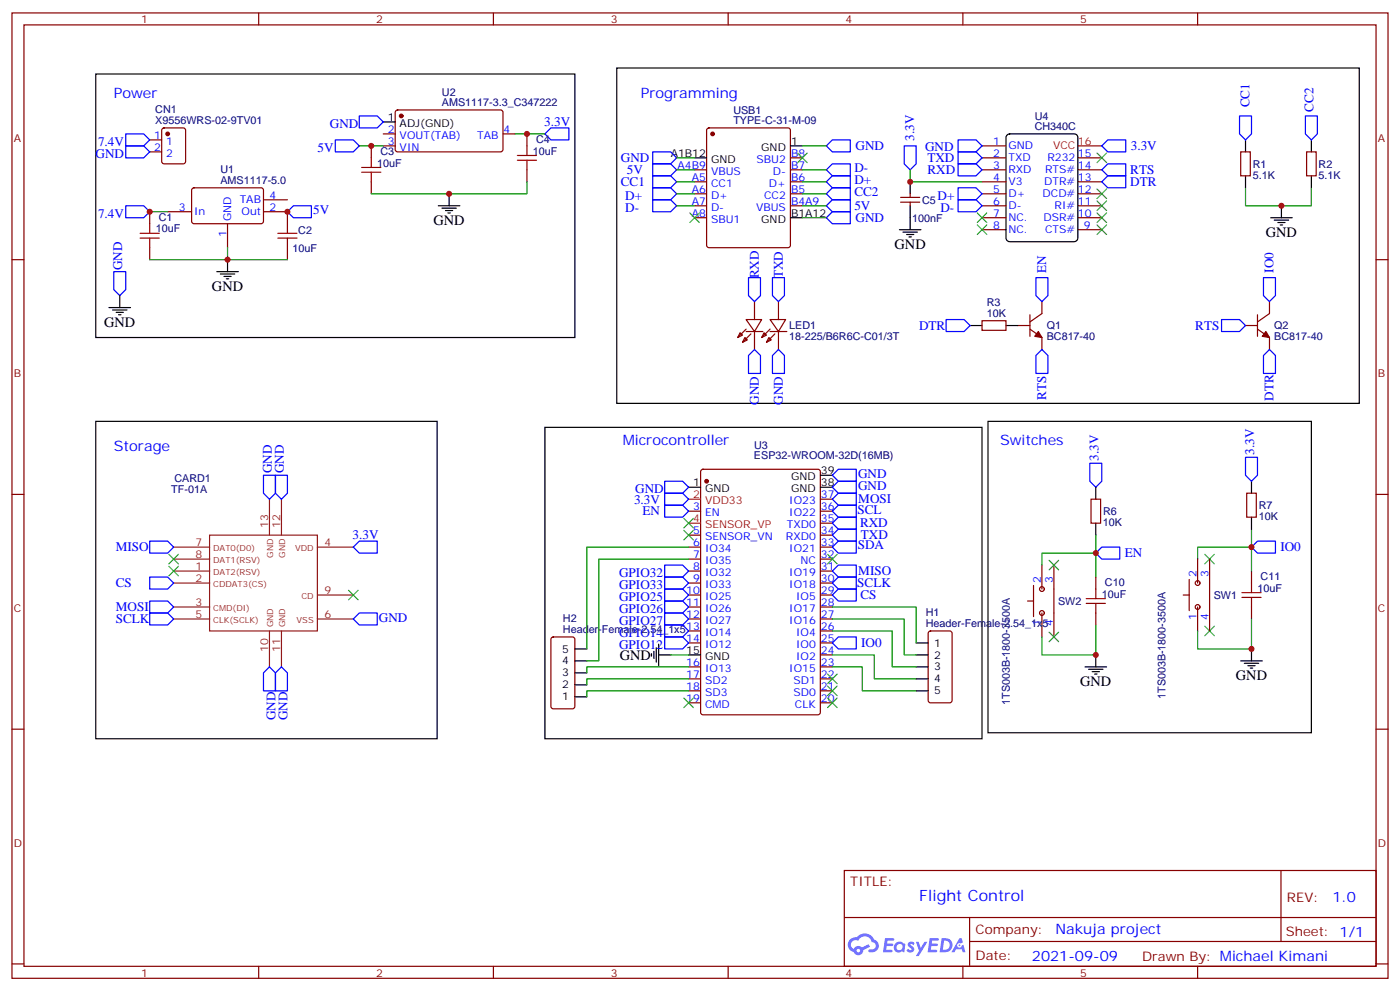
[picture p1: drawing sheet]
<svg xmlns="http://www.w3.org/2000/svg" width="412mm" height="292mm" viewBox="0 0 412 292" stroke-linecap="round" stroke-linejoin="round" font-family="sans-serif">
<g fill="none" stroke="#870000" stroke-width=".35">
<path d="M3.5 3.8h405.4v284.3h-405.4zM7.1 7.3h398.2v277.3h-398.2zM76.2 3.8v3.5M145.3 3.8v3.5M214.5 3.8v3.5M283.6 3.8v3.5M352.8 3.8v3.5M3.5 76.5h3.6M405.3 76.5h3.6M3.5 145.6h3.6M405.3 145.6h3.6M3.5 214.8h3.6"/>
<path d="M405.3 214.8h3.6M248.7 256.4h156.6v28.2h-156.6zM377.3 256.4v20.9M248.7 270.2h156.5M285.6 277.3h119.6M285.6 270.2v14.2M3.5 283.9h3.6M76.2 284.6v3.5M145.3 284.6v3.5M214.5 284.6v3.5M283.6 284.6v3.5M352.8 284.6v3.5"/>
<path d="M405.3 283.9h3.6"/>
</g>
<g fill="#5487ff">
<path d="M267.7 277.6a1.22 1.22 0 0 1 1.7 .2l-.4 .6a.47 .47 0 0 0-.3-.4 .47 .47 0 0 0-.5 .2l.1 .2a1.14 1.14 0 0 1 .8 1.8 1.14 1.14 0 0 1-1.9 0l-.2-.2 .5-.6 .7 .5a.29 .29 0 0 0 .3-.3 .29 .29 0 0 0-.2-.3 1.04 1.04 0 0 1-.6-1.7z"/>
<path d="M260.7 276.3h2.4l.3 .2-.2 .5-1.8 .1-.1 .8h1.5l.3 .4-.3 .4h-1.6l-.2 1.1h1.7l.2 .3-.2 .3-2.6 .1z"/>
<path d="M273.8 276.3h2.4l.3 .2-.1 .5-1.8 .1-.2 .8h1.6l.3 .4-.4 .4h-1.6l-.1 1.1h1.7l.2 .3-.2 .3-2.6 .1z"/>
<path d="M282.6 276.3h.7l.3 1.3-.6 .3a.69 .69 0 0 0-1 .3 .69 .69 0 0 0 .4 .9 .69 .69 0 0 0 .9-.6l.5-.2 .6 2.2h-.8l-.2-.9h-1.8l-.5 .9h-.8z"/>
<path d="M269.8 277.4h.8l.6 1.8 1.1-1.8h.9l-2.6 4.2h-.8l.9-1.5z"/>
<path d="M277.4 276.3l-.6 4.2h1.3a2.11 2.11 0 0 0 2.5-2.1 2.11 2.11 0 0 0-2.5-2.1zM278.1 277.1a1.39 1.39 0 0 1 1.7 1.4 1.39 1.39 0 0 1-1.8 1.3h-.3z"/>
<path d="M263.7 277.9a1.54 1.54 0 0 0-.1 2.2 1.54 1.54 0 0 0 2.2 .1l.6 .3 .3-2.3-.2-.3h-.4a1.49 1.49 0 0 0-2.4 0zM264 278.9a.94 .94 0 0 1 1.8 0 .94 .94 0 0 1-1.8 0z"/>
<path d="M250.4 276.7a2.18 2.18 0 0 0 1.1 3.7 1.44 1.44 0 0 0 1.6 .9 1.44 1.44 0 0 0 1.2-1.4l2-1.1-.5-.7-1.9 1a1.47 1.47 0 0 0-2.4 .4 1.39 1.39 0 0 1-.7-1.9 1.39 1.39 0 0 1 2-.5 2.12 2.12 0 0 1 2.2-1.3 2.12 2.12 0 0 1 1.9 1.7 1.14 1.14 0 0 1 1.1 1.4 1.14 1.14 0 0 1-1.7 .7 .43 .43 0 0 0-.5 .4 .43 .43 0 0 0 .4 .5 1.98 1.98 0 0 0 2.5-1.2 1.98 1.98 0 0 0-1.2-2.6 3.1 3.1 0 0 0-5.3-.6l-.9 .1zM252.3 280a.55 .55 0 0 1 1.1 0 .55 .55 0 0 1-1.1 0z"/>
<circle cx="282.6" cy="278.4" r=".26"/>
</g>
<g fill="none" stroke="#000" stroke-width=".35">
<path d="M28.2 21.8h141.1v77.6h-141.1zM112.9 35.9h3.5M181.7 20h218.7v98.8h-218.7zM296.6 39.9l.8-.5h19l.9 .5 .2 .6v29.6l-.5 .9-.6 .2h-19l-.9-.5-.2-.6v-29.6zM132.3 57.1v3.5M204.6 46.5h3.5M232.8 43h3.6M268.1 53.6v3.5M366.9 41.2v3.5M366.9 51.8v3.5M386.3 41.2v3.5M386.3 51.8v3.5"/>
<path d="M67 76.5v3.5M129.1 60.6h6.4M130.2 61.3h4.2M131.2 62h2.1M131.9 62.7h.7M232.8 64.1h3.6M264.9 67.7h6.4M266 68.4h4.2M267.1 69.1h2.1M267.8 69.8h.7M268.1 60.6v7.1M374.3 64.1h6.3"/>
<path d="M375.4 64.8h4.2M376.4 65.5h2.1M377.1 66.3h.7M377.5 60.6v3.5M32.1 90.6h6.4M33.2 91.3h4.2M34.2 92h2.1M34.9 92.7h.7M35.3 87.1v3.5M63.9 80h6.3M64.9 80.7h4.2M66 81.4h2.1"/>
<path d="M66.7 82.1h.7M285.8 95.9h3.5M296.3 95.9h3.6M28.2 124.1h100.6v93.5h-100.6zM160.5 125.9h128.8v91.7h-128.8zM241.7 140h3.5M291 124.1h95.3v91.7h-95.3zM202.8 143.5h3.6M241.7 143.5h3.5M322.8 143.5v3.5M322.8 154.1v3.5M368.7 141.7v3.6"/>
<path d="M368.7 152.3v3.6M169.3 194.7h3.6M169.3 198.2h3.6M169.3 191.1h3.6M191.9 192.5v.8M192.6 191.8v2.2M193.3 190.8v4.2M194 192.9h3.6M194 189.7v6.4M202.8 192.9h3.6M269.9 192.9h3.5M269.9 196.4h3.5"/>
<path d="M269.9 189.4h3.5M269.9 200h3.5M319.6 196.4h6.4M320.7 197.1h4.2M321.7 197.8h2.1M322.4 198.5h.7M322.8 192.9v3.5M365.5 194.7h6.3M366.5 195.4h4.3M367.6 196.1h2.1M368.3 196.8h.7M368.7 191.1v3.6"/>
<path d="M169.3 205.2h3.6M169.3 201.7h3.6M269.9 203.5h3.5"/>
</g>
<g fill="none" stroke="#870000" stroke-width=".35">
<path d="M47.9 37.9l.4-.2h5.7l.6 .4 .1 9.5-.5 .6-5.9 .1-.6-.5-.1-9.4zM112.9 39.4h3.5M116.7 32.6l.4-.2h30.6l.5 .7-.1 11.2-.6 .4h-30.7l-.4-.7v-10.9zM148.2 39.4h3.5M155.2 39.4v3.6M208.4 37.9l.4-.2h23.3l.5 .2 .2 .5v33.8l-.2 .5-.5 .3h-23.3l-.5-.3-.2-.5v-33.8zM44.1 41.2h3.5M44.1 44.7h3.5M56.7 55.5l.4-.2 20.1 .1 .4 .6-.1 9.5-.6 .4-20-.1-.5-.6v-9.2zM77.6 58.8h7.1M109.4 43v3.5M109.4 53.6v3.5"/>
<path d="M112.9 43h3.5M155.2 50v3.6M204.6 50h3.5M204.6 53.6h3.5M204.6 57.1h3.5M232.8 50h3.6M232.8 53.6h3.6M232.8 57.1h3.6M232.8 46.5h3.6M265.3 59.5h5.6M265.3 58.1h5.6M268.1 57.1v1"/>
<path d="M268.1 59.5v1.1M289.3 43h7M289.3 50h7M289.3 53.6h7M289.3 57.1h7M289.3 46.5h7M317.5 50h7.1M317.5 53.6h7.1M317.5 57.1h7.1M317.5 46.5h7.1M365.5 44.7h2.8v7.1h-2.8zM384.9 44.7h2.8v7.1h-2.8z"/>
<path d="M44.1 62.4v3.5M44.1 73v3.5M49.4 62.4h7M67 65.9v7.1M77.6 62.4h7.1v3.5M84.7 73v3.5M204.6 60.6h3.5M204.6 64.1h3.5M232.8 60.6h3.6M289.3 60.6h7M289.3 64.1h7M289.3 67.7h7"/>
<path d="M317.5 60.6h7.1M317.5 64.1h7.1M317.5 67.7h7.1M218 98l.7 .7-1.4 .7zM219.4 99.4l.7 .7-1.4 .7zM219.8 94.1h4.6l-2.2 3.5zM219.8 96.9l-2.5 2.5M219.8 97.6h4.9M221.2 98.4l-2.5 2.4M222.2 88.8v5.3M222.2 97.6v5.3M225.1 98l.7 .7-1.4 .7z"/>
<path d="M226.5 99.4l.7 .7-1.4 .7zM226.8 94.1h4.6l-2.1 3.5zM226.8 97.6h5M226.8 96.9l-2.4 2.5M228.2 98.4l-2.4 2.4M229.3 88.8v5.3M229.3 97.6v5.3M289.3 94.5h7v2.8h-7zM299.9 95.9h3.5M303.4 96.9l3.5 2.5v3.5M303.4 92.7v6.4M306.9 88.8v3.6l-3.5 2.4"/>
<path d="M366.9 95.9h3.5M370.4 96.9l3.5 2.5v3.5M370.4 92.7v6.4M373.9 88.8v3.6l-3.5 2.4M206.6 138.4l.5-.2h33.8l.7 .4 .1 71.2-.5 .7h-34.1l-.7-.4v-71.2zM202.8 150.6h3.6M202.8 157.6h3.6M241.7 150.6h3.5M241.7 157.6h3.5M241.7 154.1h3.5M241.7 147h3.5M321.4 147h2.8v7.1h-2.8z"/>
<path d="M367.2 145.3h2.9v7h-2.9zM202.8 161.1h3.6M202.8 164.7h3.6M202.8 168.2h3.6M202.8 171.7h3.6M202.8 175.3h3.6M202.8 178.8h3.6M241.7 161.1h3.5M241.7 164.7h3.5M241.7 168.2h3.5M241.7 171.7h3.5M241.7 175.3h3.5"/>
<path d="M241.7 178.8h3.5M302.7 177h1.7M304.4 172.4v9.2M306.9 166.4v7.1M310.4 166.4v21.2M322.8 170v3.5M348.5 175.3h1.8M350.3 170.7v9.1M352.8 164.7v7M352.8 178.8v7M356.3 164.7v21.1M368.7 168.2v3.5"/>
<path d="M368.7 178.8v3.5M162.5 187.8l.5-.2h5.6l.7 .4v20.1l-.4 .6-5.9 .1-.7-.5v-20zM202.8 182.3h3.6M202.8 185.8h3.6M202.8 189.4h3.6M202.8 196.4h3.6M202.8 200h3.6M241.7 182.3h3.5M241.7 185.8h3.5M241.7 189.4h3.5M241.7 196.4h3.5M241.7 200h3.5"/>
<path d="M241.7 192.9h3.5M273.6 186l.5-.2h5.7l.6 .5 .1 20-.5 .7h-5.9l-.6-.5-.1-20zM306.9 180.6v7M322.8 180.6v3.5M202.8 203.5h3.6M202.8 207h3.6M241.7 203.5h3.5M241.7 207h3.5"/>
<circle cx="306.9" cy="173.5" r=".71"/>
<circle cx="352.8" cy="178.8" r=".71"/>
<circle cx="352.8" cy="171.7" r=".71"/>
<circle cx="306.9" cy="180.6" r=".71"/>
</g>
<g fill="#870000" stroke="#870000" stroke-width=".35">
<path d="M305.9 97.6l1 1.8-2.1-.3z"/>
<path d="M372.9 97.6l1 1.8-2.1-.3z"/>
<circle cx="49.4" cy="39.4" r=".53"/>
<circle cx="118.2" cy="34.1" r=".53"/>
<circle cx="208.1" cy="141.7" r=".53"/>
<circle cx="209.9" cy="39.4" r=".53"/>
</g>
<g fill="none" stroke="#00f" stroke-width=".35">
<path d="M37 39.4h5.3l1.8 1.8-1.8 1.8h-5.3zM105.8 34.1h5.3l1.8 1.8-1.8 1.8h-5.3zM160.5 39.4l1.8-1.7h5.3v3.5h-5.3zM365.1 34.1h3.6v5.3l-1.8 1.8-1.8-1.8zM384.5 34.1h3.6v5.3l-1.8 1.8-1.8-1.8zM37 43h5.3l1.8 1.7-1.8 1.8h-5.3zM98.8 41.2h5.3l1.7 1.8-1.7 1.7h-5.3zM192.3 44.7h5.3l1.7 1.8-1.7 1.8h-5.3zM192.3 48.3h5.3l1.7 1.7-1.7 1.8h-5.3zM192.3 51.8h5.3l1.7 1.8-1.7 1.7h-5.3zM192.3 55.3h5.3l1.7 1.8-1.7 1.7h-5.3zM192.3 58.8h5.3l1.7 1.8-1.7 1.8h-5.3z"/>
<path d="M243.4 43l1.8-1.8h5.3v3.5h-5.3zM243.4 57.1l1.8-1.8h5.3v3.5h-5.3zM243.4 50l1.8-1.7h5.3v3.5h-5.3zM243.4 53.6l1.8-1.8h5.3v3.5h-5.3zM266.3 43h3.6v5.3l-1.8 1.7-1.8-1.7zM282.2 41.2h5.3l1.8 1.8-1.8 1.7h-5.3zM282.2 44.7h5.3l1.8 1.8-1.8 1.8h-5.3zM282.2 48.3h5.3l1.8 1.7-1.8 1.8h-5.3zM282.2 55.3h5.3l1.8 1.8-1.8 1.7h-5.3zM282.2 58.8h5.3l1.8 1.8-1.8 1.8h-5.3zM326.3 41.2h5.3v3.5h-5.3l-1.7-1.7zM326.3 48.3h5.3v3.5h-5.3l-1.7-1.8z"/>
<path d="M326.3 51.8h5.3v3.5h-5.3l-1.7-1.7zM37 60.6h5.3l1.8 1.8-1.8 1.7h-5.3zM84.7 62.4l1.7-1.8h5.3v3.5h-5.3zM243.4 64.1l1.8-1.7h5.3v3.5h-5.3zM243.4 60.6l1.8-1.8h5.3v3.6h-5.3zM33.5 80h3.5v5.3l-1.7 1.8-1.8-1.8zM220.5 81.8h3.5v5.3l-1.8 1.7-1.7-1.7zM227.5 81.8h3.6v5.3l-1.8 1.7-1.8-1.7zM278.7 94.1h5.3l1.8 1.8-1.8 1.7h-5.3zM305.2 81.8h3.5v5.3l-1.8 1.7-1.7-1.7zM359.8 94.1h5.3l1.8 1.8-1.8 1.7h-5.3zM372.2 81.8h3.5v5.3l-1.8 1.7-1.7-1.7z"/>
<path d="M222.2 102.9l1.8 1.8v5.3h-3.5v-5.3zM229.3 102.9l1.8 1.8v5.3h-3.6v-5.3zM306.9 102.9l1.8 1.8v5.3h-3.5v-5.3zM373.9 102.9l1.8 1.8v5.3h-3.5v-5.3zM77.6 140h3.5v5.3l-1.7 1.7-1.8-1.7zM81.1 140h3.6v5.3l-1.8 1.7-1.8-1.7zM245.2 140l1.7-1.8h5.3v3.5h-5.3zM321 136.5h3.6v5.2l-1.8 1.8-1.8-1.8zM366.9 134.7h3.5v5.3l-1.7 1.7-1.8-1.7zM44.1 159.4h5.3l1.8 1.7-1.8 1.8h-5.3zM195.8 145.3h5.3l1.7 1.7-1.7 1.8h-5.3zM195.8 148.8h5.3l1.7 1.8-1.7 1.7h-5.3z"/>
<path d="M195.8 141.7h5.3l1.7 1.8-1.7 1.8h-5.3zM245.2 154.1l1.7-1.8h5.3v3.6h-5.3zM245.2 157.6l1.7-1.7h5.3v3.5h-5.3zM245.2 147l1.7-1.7h5.3v3.5h-5.3zM245.2 143.5l1.7-1.8h5.3v3.6h-5.3zM245.2 150.6l1.7-1.8h5.3v3.5h-5.3zM370.4 159.4h5.3v3.5h-5.3l-1.7-1.8zM44.1 177h5.3l1.8 1.8-1.8 1.8h-5.3zM44.1 170h5.3l1.8 1.7-1.8 1.8h-5.3zM104.1 161.1l1.7-1.7h5.3v3.5h-5.3zM195.8 166.4h5.3l1.7 1.8-1.7 1.8h-5.3zM195.8 170h5.3l1.7 1.7-1.7 1.8h-5.3z"/>
<path d="M195.8 173.5h5.3l1.7 1.8-1.7 1.7h-5.3zM195.8 177h5.3l1.7 1.8-1.7 1.8h-5.3zM245.2 168.2l1.7-1.8h5.3v3.6h-5.3zM245.2 171.7l1.7-1.7h5.3v3.5h-5.3zM245.2 161.1l1.7-1.7h5.3v3.5h-5.3zM246.9 173.5h5.3v3.5h-5.3l-1.7-1.7zM322.8 162.9l1.8-1.8h5.2v3.6h-5.2zM44.1 180.6h5.3l1.8 1.7-1.8 1.8h-5.3zM79.4 196.4l1.7 1.8v5.3h-3.5v-5.3zM82.9 196.4l1.8 1.8v5.3h-3.6v-5.3zM104.1 182.3l1.7-1.7h5.3v3.5h-5.3zM195.8 180.6h5.3l1.7 1.7-1.7 1.8h-5.3z"/>
<path d="M195.8 184.1h5.3l1.7 1.7-1.7 1.8h-5.3zM195.8 187.6h5.3l1.7 1.8-1.7 1.7h-5.3zM245.2 189.4l1.7-1.8h5.3v3.5h-5.3z"/>
</g>
<g fill="none" stroke="#a10000" stroke-width=".35">
<path d="M106.5 50.7h5.7M106.5 49.3h5.7M109.4 46.5v2.8M109.4 50.7v2.9M152.4 47.2h5.6M152.4 45.8h5.6M155.2 43v2.8M155.2 47.2v2.8M41.3 70.1h5.6M41.3 68.7h5.6M44.1 65.9v2.8M44.1 70.1v2.9"/>
<path d="M81.8 70.1h5.7M81.8 68.7h5.7M84.7 65.9v2.8M84.7 70.1v2.9M320 177.7h5.6M320 176.3h5.6M322.8 173.5v2.8M322.8 177.7v2.9M365.8 176h5.7M365.8 174.6h5.7M368.7 171.7v2.9M368.7 176v2.8"/>
</g>
<g fill="none" stroke="#008700" stroke-width=".35">
<path d="M151.7 39.4h8.8M105.8 43h7.1M155.2 53.6v3.5h-45.8M199.3 46.5h5.3M199.3 50h5.3M199.3 53.6h5.3M199.3 57.1h5.3M236.4 43h7M236.4 50h7M236.4 53.6h7M236.4 57.1h7M268.1 50v3.6h21.2"/>
<path d="M366.9 55.3v5.3h19.4v-5.3M44.1 62.4h5.3M44.1 76.5h40.6M67 73v3.5M199.3 60.6h5.3M236.4 64.1h7M236.4 60.6h7M322.8 157.6v5.3M368.7 155.9v5.2M202.8 161.1h-29.9v30M202.8 164.7h-26.4v30h-3.5M245.2 178.8h24.7v10.6"/>
<path d="M306.9 166.4v-3.5h15.9v7.1M352.8 164.7v-3.6h15.9v7.1M197.6 192.9h5.2M202.8 196.4h-29.9v1.8M202.8 200h-29.9v1.7M245.2 182.3h21.1v10.6h3.6M245.2 185.8h17.6v10.6h7.1M245.2 192.9h12.3v7.1h12.4M245.2 196.4h8.8v7.1h15.9M322.8 184.1v8.8h-15.9v-5.3M368.7 182.3v8.8h-15.9v-5.3M202.8 203.5h-29.9v1.7"/>
</g>
<path d="M317.5 43h7.1M202.8 147h3.6M202.8 154.1h3.6" fill="none" stroke="#f00" stroke-width=".35"/>
<g fill="none" stroke="#3c3" stroke-width=".35">
<path d="M234.9 45.1l2.9 2.8M237.8 45.1l-2.9 2.8M323.1 55.7l2.9 2.8M323.1 59.2l2.9 2.8M323.1 45.1l2.9 2.8M326 55.7l-2.9 2.8M326 59.2l-2.9 2.8M326 45.1l-2.9 2.8M203.2 62.7l2.8 2.8M206 62.7l-2.8 2.8M287.9 62.7l2.8 2.8M287.9 66.3l2.8 2.8"/>
<path d="M290.7 62.7l-2.8 2.8M290.7 66.3l-2.8 2.8M323.1 62.7l2.9 2.8M323.1 66.3l2.9 2.8M326 62.7l-2.9 2.8M326 66.3l-2.9 2.8M201.4 152.7l2.9 2.8M201.4 156.2l2.9 2.8M204.3 152.7l-2.9 2.8M204.3 156.2l-2.9 2.8M49.7 163.3l2.9 2.8M49.7 166.8l2.9 2.8"/>
<path d="M52.6 163.3l-2.9 2.8M52.6 166.8l-2.9 2.8M102.7 173.8l2.8 2.9M105.5 173.8l-2.8 2.9M243.8 163.3l2.8 2.8M246.6 163.3l-2.8 2.8M309 165l2.9 2.9M311.9 165l-2.9 2.9M354.9 163.3l2.8 2.8M357.7 163.3l-2.8 2.8M243.8 198.5l2.8 2.9M246.6 198.5l-2.8 2.9"/>
<path d="M309 186.2l2.9 2.8M311.9 186.2l-2.9 2.8M354.9 184.4l2.8 2.9M357.7 184.4l-2.8 2.9M201.4 205.6l2.9 2.8M204.3 205.6l-2.9 2.8M243.8 205.6l2.8 2.8M243.8 202.1l2.8 2.8M246.6 205.6l-2.8 2.8M246.6 202.1l-2.8 2.8"/>
</g>
<g fill="none" stroke="#8c2424" stroke-width=".35">
<path d="M61.7 157.6h31.8v28.2h-31.8zM79.4 147v10.6M82.9 147v10.6M51.2 168.2h10.5M51.2 171.7h10.5M51.2 178.8h10.5M51.2 161.1h10.5M51.2 164.7h10.5M93.5 161.1h10.6M93.5 175.3h10.6M51.2 182.3h10.5M79.4 185.8v10.6"/>
<path d="M82.9 185.8v10.6M93.5 182.3h10.6"/>
</g>
<g fill="#c00">
<circle cx="44.1" cy="62.4" r=".88"/>
<circle cx="67" cy="76.5" r=".88"/>
<circle cx="84.7" cy="62.4" r=".88"/>
<circle cx="109.4" cy="43" r=".88"/>
<circle cx="155.2" cy="39.4" r=".88"/>
<circle cx="132.3" cy="57.1" r=".88"/>
<circle cx="377.5" cy="60.6" r=".88"/>
<circle cx="268.1" cy="53.6" r=".88"/>
<circle cx="322.8" cy="162.9" r=".88"/>
<circle cx="368.7" cy="161.1" r=".88"/>
<circle cx="368.7" cy="191.1" r=".88"/>
<circle cx="322.8" cy="192.9" r=".88"/>
</g>
<text font-size="4.6" fill="#00f" x="270.8" y="265.4">Flight Control</text>
<g font-size="4.2" fill="#00f">
<text x="33.5" y="28.9">Power</text>
<text x="188.7" y="28.9">Programming</text>
<text x="183.4" y="131.2">Microcontroller</text>
<text x="294.6" y="131.2">Switches</text>
<text x="33.5" y="132.9">Storage</text>
<text x="392.5" y="265.7">1.0</text>
<text x="310.9" y="275.2">Nakuja project</text>
<text x="304" y="283">2021-09-09</text>
</g>
<g font-size="4.2">
<text x="127.7" y="66.3">GND</text>
<text x="372.9" y="69.8">GND</text>
<text x="263.5" y="73.3">GND</text>
<text x="62.4" y="85.7">GND</text>
<text x="30.7" y="96.2">GND</text>
<text x="182.6" y="194.3">GND</text>
<text x="318.2" y="202.1">GND</text>
<text x="364.1" y="200.3">GND</text>
</g>
<g font-size="3.9" fill="#00f">
<text x="368.1" y="31.7" transform="rotate(-90 368.1 31.7)">CC1</text>
<text x="386.9" y="32.9" transform="rotate(-90 386.9 32.9)">CC2</text>
<text x="97.2" y="37.7">GND</text>
<text x="160.3" y="37.2">3.3V</text>
<text x="269.3" y="41.5" transform="rotate(-90 269.3 41.5)">3.3V</text>
<text x="28.1" y="46.5">GND</text>
<text x="28.9" y="43">7.4V</text>
<text x="93.5" y="44.7">5V</text>
<text x="182.9" y="47.8">GND</text>
<text x="252" y="44.2">GND</text>
<text x="272.5" y="44.4">GND</text>
<text x="273.2" y="47.8">TXD</text>
<text x="333.1" y="44.1">3.3V</text>
<text x="184.6" y="51.3">5V</text>
<text x="251.7" y="50.7">D-</text>
<text x="273.2" y="51.3">RXD</text>
<text x="332.9" y="51.3">RTS</text>
<text x="182.9" y="54.8">CC1</text>
<text x="184.2" y="59">D+</text>
<text x="251.7" y="57.7">CC2</text>
<text x="251.7" y="54.2">D+</text>
<text x="276.2" y="58.9">D+</text>
<text x="332.9" y="54.8">DTR</text>
<text x="28.9" y="64.1">7.4V</text>
<text x="92.3" y="63.1">5V</text>
<text x="184.2" y="62.6">D-</text>
<text x="251.7" y="61.9">5V</text>
<text x="252" y="65.4">GND</text>
<text x="277" y="62.4">D-</text>
<text x="36" y="79.6" transform="rotate(-90 36 79.6)">GND</text>
<text x="223.5" y="82" transform="rotate(-90 223.5 82)">RXD</text>
<text x="230.6" y="82" transform="rotate(-90 230.6 82)">TXD</text>
<text x="308.1" y="80.3" transform="rotate(-90 308.1 80.3)">EN</text>
<text x="375.2" y="80.3" transform="rotate(-90 375.2 80.3)">IO0</text>
<text x="270.7" y="97.1">DTR</text>
<text x="352.1" y="97.2">RTS</text>
<text x="223.5" y="119.2" transform="rotate(-90 223.5 119.2)">GND</text>
<text x="230.6" y="119.2" transform="rotate(-90 230.6 119.2)">GND</text>
<text x="308.2" y="117.7" transform="rotate(-90 308.2 117.7)">RTS</text>
<text x="375.2" y="118" transform="rotate(-90 375.2 118)">DTR</text>
<text x="323.5" y="135.7" transform="rotate(-90 323.5 135.7)">3.3V</text>
<text x="369.4" y="133.9" transform="rotate(-90 369.4 133.9)">3.3V</text>
<text x="80.1" y="139.4" transform="rotate(-90 80.1 139.4)">GND</text>
<text x="83.6" y="139.4" transform="rotate(-90 83.6 139.4)">GND</text>
<text x="252.7" y="140.8">GND</text>
<text x="186.8" y="148.3">3.3V</text>
<text x="187.1" y="145.3">GND</text>
<text x="252.7" y="144.3">GND</text>
<text x="252.8" y="148.3">MOSI</text>
<text x="189.2" y="151.8">EN</text>
<text x="252.6" y="151.3">SCL</text>
<text x="253.3" y="155.3">RXD</text>
<text x="103.9" y="158.9">3.3V</text>
<text x="252.7" y="161.8">SDA</text>
<text x="253.6" y="158.8">TXD</text>
<text x="34.1" y="162.4">MISO</text>
<text x="331.3" y="164.1">EN</text>
<text x="377.2" y="162.4">IO0</text>
<text x="34.1" y="173">CS</text>
<text x="182.4" y="170">GPIO32</text>
<text x="182.4" y="173.5">GPIO33</text>
<text x="252.5" y="172.9">SCLK</text>
<text x="252.8" y="169.4">MISO</text>
<text x="182.4" y="177">GPIO25</text>
<text x="253.5" y="176.5">CS</text>
<text x="34.1" y="183.6">SCLK</text>
<text x="34.1" y="180.1">MOSI</text>
<text x="111.6" y="183.1">GND</text>
<text x="182.4" y="180.6">GPIO26</text>
<text x="182.4" y="184.1">GPIO27</text>
<text x="182.4" y="187.6">GPIO14</text>
<text x="182.4" y="191.1">GPIO12</text>
<text x="253.7" y="190.6">IO0</text>
<text x="81.2" y="212.2" transform="rotate(-90 81.2 212.2)">GND</text>
<text x="84.7" y="212.2" transform="rotate(-90 84.7 212.2)">GND</text>
</g>
<g font-size="3.9" fill="#800">
<text x="250.5" y="261">TITLE:</text>
<text x="379.1" y="265.7">REV:</text>
<text x="287.4" y="275.2">Company:</text>
<text x="378.7" y="275.8">Sheet: 1/1</text>
<text x="287.4" y="282.9">Date:</text>
<text x="336.4" y="282.9">Drawn By: Michael Kimani</text>
</g>
<g font-size="3.2" fill="#800">
<text x="41.6" y="6.8">1</text>
<text x="110.8" y="6.8">2</text>
<text x="179.9" y="6.8">3</text>
<text x="249.1" y="6.8">4</text>
<text x="318.2" y="6.8">5</text>
<text x="4.1" y="41.9">A</text>
<text x="405.9" y="41.9">A</text>
<text x="4.1" y="111.1">B</text>
<text x="405.9" y="111.1">B</text>
<text x="4.1" y="180.2">C</text>
<text x="405.9" y="180.2">C</text>
<text x="4.1" y="249.3">D</text>
<text x="405.9" y="249.3">D</text>
<text x="41.6" y="287.6">1</text>
<text x="110.8" y="287.6">2</text>
<text x="179.9" y="287.6">3</text>
<text x="249.1" y="287.6">4</text>
<text x="318.2" y="287.6">5</text>
</g>
<g font-size="3.2" fill="#000080">
<text x="130.2" y="28.2">U2</text>
<text x="45.7" y="33.3">CN1</text>
<text x="130.2" y="31.3">AMS1117-3.3_C347222</text>
<text x="216" y="33.4">USB1</text>
<text x="304.8" y="35.3">U4</text>
<text x="45.7" y="36.5">X9556WRS-02-9TV01</text>
<text x="216" y="36.6">TYPE-C-31-M-09</text>
<text x="304.8" y="38.3">CH340C</text>
<text x="112.1" y="45.7">C3</text>
<text x="157" y="45.5">10uF</text>
<text x="157.9" y="42.1">C4</text>
<text x="64.9" y="50.9">U1</text>
<text x="111.1" y="49.1">10uF</text>
<text x="369" y="52.6">5.1K</text>
<text x="369" y="49.4">R1</text>
<text x="388.4" y="52.6">5.1K</text>
<text x="388.4" y="49.4">R2</text>
<text x="64.9" y="54.1">AMS1117-5.0</text>
<text x="46.8" y="65.1">C1</text>
<text x="268.7" y="65.3">100nF</text>
<text x="271.6" y="60">C5</text>
<text x="45.9" y="68.5">10uF</text>
<text x="87.9" y="68.8">C2</text>
<text x="86.2" y="74.1">10uF</text>
<text x="290.7" y="93.4">10K</text>
<text x="290.7" y="90.2">R3</text>
<text x="232.5" y="100.2">18-225/B6R6C-C01/3T</text>
<text x="232.5" y="97">LED1</text>
<text x="308.3" y="100.2">BC817-40</text>
<text x="308.3" y="97">Q1</text>
<text x="375.4" y="100.2">BC817-40</text>
<text x="375.4" y="97">Q2</text>
<text x="222.1" y="135.3">ESP32-WROOM-32D(16MB)</text>
<text x="222.1" y="132.2">U3</text>
<text x="51.4" y="141.9">CARD1</text>
<text x="50.4" y="145.3">TF-01A</text>
<text x="370.8" y="149.9">R7</text>
<text x="324.9" y="154.9">10K</text>
<text x="324.9" y="151.7">R6</text>
<text x="370.8" y="153.1">10K</text>
<text x="325.5" y="172.7">C10</text>
<text x="371.3" y="170.9">C11</text>
<text x="311.7" y="178.2">SW2</text>
<text x="324.6" y="176.1">10uF</text>
<text x="357.5" y="176.4">SW1</text>
<text x="370.4" y="174.3">10uF</text>
<text x="165.8" y="183.3">H2</text>
<text x="272.7" y="184.8">Header-Female-2.54_1x5</text>
<text x="272.7" y="181.6">H1</text>
<text x="165.8" y="186.5">Header-Female-2.54_1x5</text>
<text x="297.5" y="207.7" transform="rotate(-90 297.5 207.7)">1TS003B-1800-3500A</text>
<text x="343.3" y="205.9" transform="rotate(-90 343.3 205.9)">1TS003B-1800-3500A</text>
</g>
<g font-size="3.2">
<text x="114.2" y="35.6">1</text>
<text x="117.7" y="37.3">ADJ(GND)</text>
<text x="197.6" y="46.1">A1B12</text>
<text x="209.4" y="47.9">GND</text>
<text x="224.2" y="44.4">GND</text>
<text x="233" y="42.6">1</text>
<text x="224.2" y="65.5">GND</text>
<text x="233" y="63.8">B1A12</text>
<text x="204.2" y="143.2">1</text>
<text x="233.1" y="141.4">GND</text>
<text x="241.8" y="143.2">38</text>
<text x="241.8" y="139.6">39</text>
<text x="207.7" y="144.9">GND</text>
<text x="233.1" y="144.9">GND</text>
<text x="275.2" y="190.4">1</text>
<text x="165.6" y="195.7">4</text>
<text x="165.6" y="192.2">5</text>
<text x="202.2" y="192.5">15</text>
<text x="207.7" y="194.3">GND</text>
<text x="275.2" y="194">2</text>
<text x="275.2" y="197.5">3</text>
<text x="165.6" y="202.8">2</text>
<text x="165.6" y="199.2">3</text>
<text x="275.2" y="201">4</text>
<text x="165.6" y="206.3">1</text>
<text x="275.2" y="204.5">5</text>
</g>
<g font-size="3.2" fill="#00f">
<text x="45.4" y="40.9">1</text>
<text x="114.2" y="39.1">2</text>
<text x="117.7" y="40.9">VOUT(TAB)</text>
<text x="140.6" y="40.9">TAB</text>
<text x="148.3" y="39.1">4</text>
<text x="45.4" y="44.4">2</text>
<text x="48.9" y="42.6">1</text>
<text x="48.9" y="46.1">2</text>
<text x="114.2" y="42.6">3</text>
<text x="117.7" y="44.4">VIN</text>
<text x="222.8" y="47.9">SBU2</text>
<text x="233" y="46.1">B8</text>
<text x="292.6" y="46.1">2</text>
<text x="292.6" y="42.6">1</text>
<text x="297" y="47.6">TXD</text>
<text x="297" y="44">GND</text>
<text x="308.5" y="47.6">R232</text>
<text x="317.5" y="46.1">15</text>
<text x="199.6" y="49.7">A4B9</text>
<text x="203.8" y="53.2">A5</text>
<text x="209.4" y="51.4">VBUS</text>
<text x="227.6" y="51.4">D-</text>
<text x="233" y="53.2">B6</text>
<text x="233" y="49.7">B7</text>
<text x="292.6" y="53.2">4</text>
<text x="292.6" y="49.7">3</text>
<text x="297" y="51.1">RXD</text>
<text x="307.9" y="51.1">RTS#</text>
<text x="317.5" y="49.7">14</text>
<text x="317.5" y="53.2">13</text>
<text x="70.6" y="59.9">TAB</text>
<text x="79.4" y="58.5">4</text>
<text x="203.8" y="56.7">A6</text>
<text x="209.4" y="55">CC1</text>
<text x="209.4" y="58.5">D+</text>
<text x="225.1" y="58.5">CC2</text>
<text x="226.5" y="55">D+</text>
<text x="233" y="56.7">B5</text>
<text x="292.6" y="56.7">5</text>
<text x="297" y="58.1">D+</text>
<text x="297" y="54.6">V3</text>
<text x="307.1" y="58.1">DCD#</text>
<text x="307.6" y="54.6">DTR#</text>
<text x="317.5" y="56.7">12</text>
<text x="52.7" y="62">3</text>
<text x="57.1" y="63.4">In</text>
<text x="68.1" y="65.2" transform="rotate(-90 68.1 65.2)">GND</text>
<text x="71.1" y="63.4">Out</text>
<text x="79.4" y="62">2</text>
<text x="203.8" y="60.3">A7</text>
<text x="203.8" y="63.8">A8</text>
<text x="209.4" y="62">D-</text>
<text x="209.4" y="65.5">SBU1</text>
<text x="222.7" y="62">VBUS</text>
<text x="233" y="60.3">B4A9</text>
<text x="292.6" y="63.8">7</text>
<text x="292.6" y="60.3">6</text>
<text x="297" y="65.2">NC.</text>
<text x="297" y="61.7">D-</text>
<text x="307.4" y="65.2">DSR#</text>
<text x="310.7" y="61.7">RI#</text>
<text x="317.5" y="60.3">11</text>
<text x="317.5" y="63.8">10</text>
<text x="66.7" y="69.7" transform="rotate(-90 66.7 69.7)">1</text>
<text x="292.6" y="67.3">8</text>
<text x="297" y="68.7">NC.</text>
<text x="307.9" y="68.7">CTS#</text>
<text x="319.3" y="67.3">9</text>
<text x="232.5" y="148.4">IO23</text>
<text x="241.8" y="146.7">37</text>
<text x="204.2" y="150.2">3</text>
<text x="207.7" y="152">EN</text>
<text x="231.8" y="155.5">TXD0</text>
<text x="232.5" y="152">IO22</text>
<text x="241.8" y="153.7">35</text>
<text x="241.8" y="150.2">36</text>
<text x="204.2" y="157.3">5</text>
<text x="204.2" y="160.8">6</text>
<text x="207.7" y="159">SENSOR_VN</text>
<text x="231.5" y="159">RXD0</text>
<text x="241.8" y="160.8">33</text>
<text x="241.8" y="157.3">34</text>
<text x="204.2" y="164.3">7</text>
<text x="204.2" y="167.9">8</text>
<text x="207.7" y="162.6">IO34</text>
<text x="207.7" y="166.1">IO35</text>
<text x="232.5" y="162.6">IO21</text>
<text x="235.8" y="166.1">NC</text>
<text x="241.8" y="167.9">31</text>
<text x="241.8" y="164.3">32</text>
<text x="204.2" y="171.4">9</text>
<text x="207.7" y="169.6">IO32</text>
<text x="207.7" y="173.1">IO33</text>
<text x="232.5" y="173.1">IO18</text>
<text x="232.5" y="169.6">IO19</text>
<text x="241.8" y="171.4">30</text>
<text x="306.6" y="171.7" transform="rotate(-90 306.6 171.7)">2</text>
<text x="310.1" y="171.7" transform="rotate(-90 310.1 171.7)">3</text>
<text x="352.4" y="170" transform="rotate(-90 352.4 170)">2</text>
<text x="356" y="170" transform="rotate(-90 356 170)">3</text>
<text x="202.2" y="174.9">10</text>
<text x="202.2" y="178.4">11</text>
<text x="207.7" y="176.7">IO25</text>
<text x="234.5" y="176.7">IO5</text>
<text x="241.8" y="178.4">28</text>
<text x="241.8" y="174.9">29</text>
<text x="202.2" y="182">12</text>
<text x="202.2" y="185.5">13</text>
<text x="207.7" y="180.2">IO26</text>
<text x="207.7" y="183.7">IO27</text>
<text x="232.5" y="183.7">IO16</text>
<text x="232.5" y="180.2">IO17</text>
<text x="241.8" y="185.5">26</text>
<text x="241.8" y="182">27</text>
<text x="306.6" y="184.3" transform="rotate(-90 306.6 184.3)">1</text>
<text x="310.1" y="184.3" transform="rotate(-90 310.1 184.3)">4</text>
<text x="352.4" y="182.6" transform="rotate(-90 352.4 182.6)">1</text>
<text x="356" y="182.6" transform="rotate(-90 356 182.6)">4</text>
<text x="202.2" y="189">14</text>
<text x="207.7" y="187.3">IO14</text>
<text x="207.7" y="190.8">IO12</text>
<text x="234.5" y="190.8">IO0</text>
<text x="234.5" y="187.3">IO4</text>
<text x="241.8" y="189">25</text>
<text x="202.2" y="196.1">16</text>
<text x="207.7" y="197.8">IO13</text>
<text x="232.5" y="197.8">IO15</text>
<text x="234.5" y="194.3">IO2</text>
<text x="241.8" y="196.1">23</text>
<text x="241.8" y="192.5">24</text>
<text x="202.2" y="199.6">17</text>
<text x="202.2" y="203.1">18</text>
<text x="207.7" y="201.4">SD2</text>
<text x="233.7" y="201.4">SD1</text>
<text x="241.8" y="203.1">21</text>
<text x="241.8" y="199.6">22</text>
<text x="202.2" y="206.7">19</text>
<text x="207.7" y="204.9">SD3</text>
<text x="207.7" y="208.4">CMD</text>
<text x="233.7" y="204.9">SD0</text>
<text x="234.2" y="208.4">CLK</text>
<text x="241.8" y="206.7">20</text>
</g>
<g font-size="3.2" fill="#f00">
<text x="310.2" y="44">VCC</text>
<text x="317.5" y="42.6">16</text>
<text x="204.2" y="146.7">2</text>
<text x="207.7" y="148.4">VDD33</text>
<text x="204.2" y="153.7">4</text>
<text x="207.7" y="155.5">SENSOR_VP</text>
</g>
<g font-size="3.2" fill="#8d2323">
<text x="79" y="155.5" transform="rotate(-90 79 155.5)">13</text>
<text x="82.5" y="155.5" transform="rotate(-90 82.5 155.5)">12</text>
<text x="57.6" y="160.8">7</text>
<text x="95.6" y="160.8">4</text>
<text x="57.6" y="167.9">1</text>
<text x="57.6" y="164.3">8</text>
<text x="57.6" y="171.4">2</text>
<text x="57.6" y="178.4">3</text>
<text x="95.6" y="174.9">9</text>
<text x="57.6" y="182">5</text>
<text x="95.6" y="182">6</text>
<text x="79" y="192" transform="rotate(-90 79 192)">10</text>
<text x="82.5" y="192" transform="rotate(-90 82.5 192)">11</text>
</g>
<g font-size="2.5" fill="#8d2323">
<text x="62.8" y="162.2">DAT0(D0)</text>
<text x="62.8" y="165.7">DAT1(RSV)</text>
<text x="80.4" y="164.3" transform="rotate(-90 80.4 164.3)">GND</text>
<text x="84" y="164.3" transform="rotate(-90 84 164.3)">GND</text>
<text x="86.9" y="162.2">VDD</text>
<text x="62.8" y="169.3">DAT2(RSV)</text>
<text x="62.8" y="172.8">CDDAT3(CS)</text>
<text x="62.8" y="179.8">CMD(DI)</text>
<text x="88.8" y="176.3">CD</text>
<text x="62.8" y="183.4">CLK(SCLK)</text>
<text x="80.4" y="184.8" transform="rotate(-90 80.4 184.8)">GND</text>
<text x="84" y="184.8" transform="rotate(-90 84 184.8)">GND</text>
<text x="87.4" y="183.4">VSS</text>
</g>
</svg>
